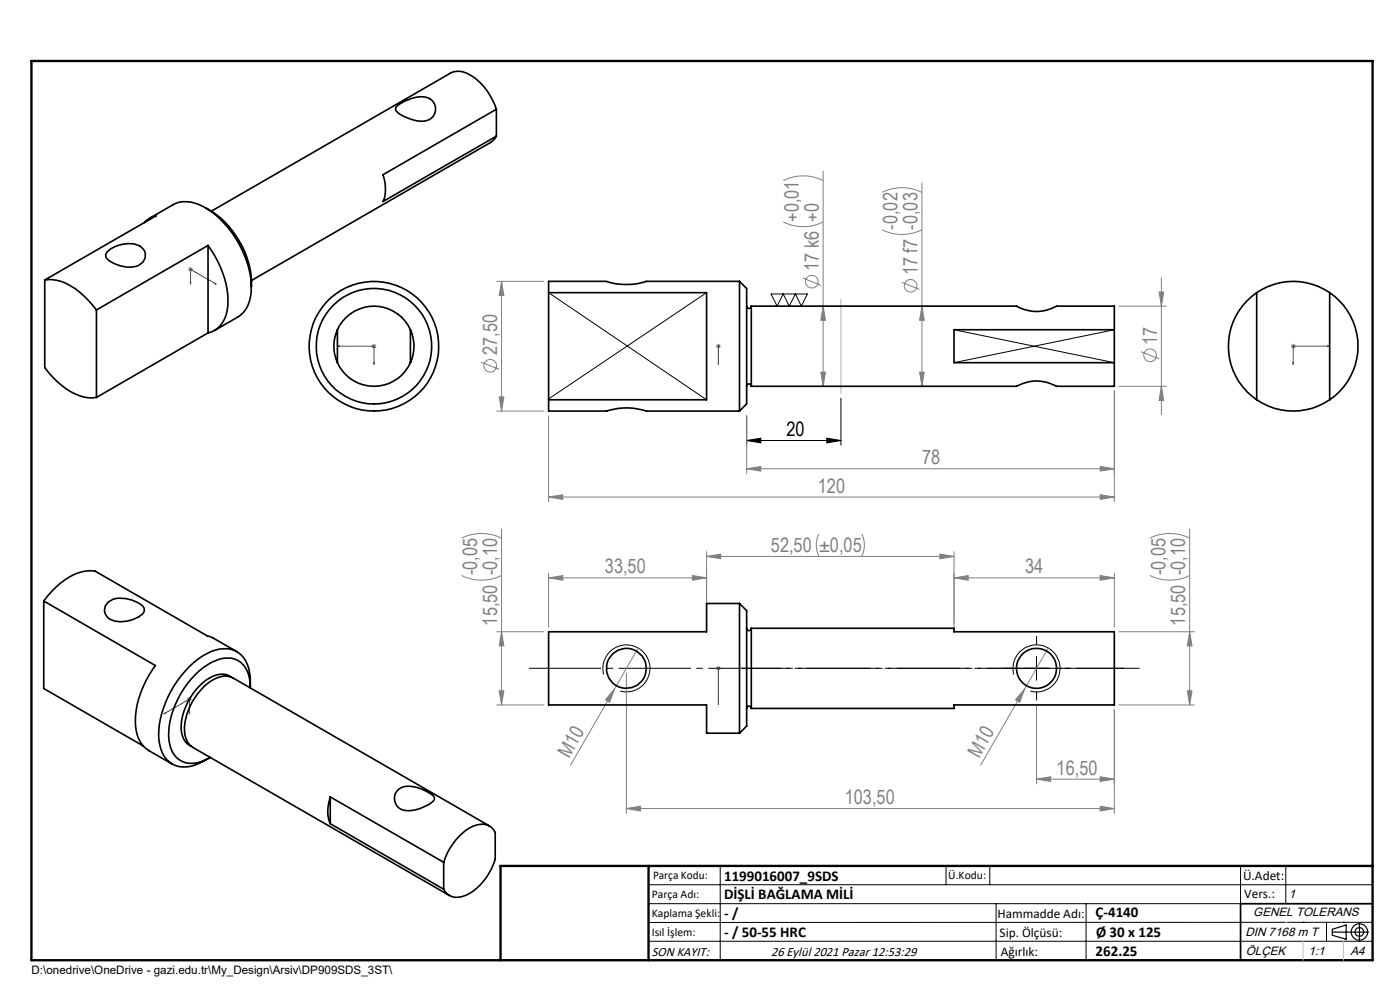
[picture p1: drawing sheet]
<svg xmlns="http://www.w3.org/2000/svg" width="297mm" height="210mm" viewBox="0 0 297 210" stroke-linecap="round" stroke-linejoin="round" font-family="sans-serif">
<g fill="none" stroke="#808080" stroke-width=".21">
<path d="M166.2 38.3a9.6 9.6 0 0 1 8.4 0M174.6 36.3v45.6M195.6 38.9v43M39.9 57.1h1M40.1 56.8l.7 .7M40.4 56.6v1.1M40.8 56.8l-.7 .7M105.4 59.7h10M106.4 59.7l.5 3h-1zM106.4 59.7v27.5M166.2 47.1a9.6 9.6 0 0 0 8.4 0M170.3 59l3.9 1.5"/>
<path d="M187.1 48.7a9.6 9.6 0 0 0 8.5 0M187.1 40.8a9.6 9.6 0 0 1 8.5 0M191.3 59.9l3.8 1.5M246.4 58.9v29M78.8 73.4h1M79 73.1l.7 .7M79.3 72.9v1M79.7 73.1l-.7 .7M102.1 76.8l3.8 1.5M151.9 73.4h1M152 73.1l.8 .7M152.4 72.9v1"/>
<path d="M152.8 73.1l-.8 .7M174.1 78.9h1l-.5 3zM174.6 64.9l.5 3h-1zM195.1 78.9h1l-.5 3zM195.6 64.9l.5 3h-1zM237.4 64.9h10M242.1 74.6l3.8 1.5M245.9 61.9h1l-.5 3zM273.9 73.4h.9M274 73.1l.7 .7M274.4 72.9v1M274.7 73.1l-.7 .7"/>
<path d="M105.4 87.2h10M105.9 84.2h1l-.5 3zM116.4 88.2v18.3M158.4 99.4l3-.5v1zM158.4 88.2v12.3M158.4 99.4h78M233.4 98.9l3 .5-3 .5zM236.4 82.9v23.6M237.4 81.9h10M246.4 81.9l.5 3h-1zM97.9 114.2a9.6 9.6 0 0 1 8.5 0M106.4 112.2v37.3"/>
<path d="M116.4 105.4l3-.5v1zM116.4 105.4h120M149.9 117v16M149.9 118h52.5M149.9 118l3-.5v1zM173.7 113.2a5.4 5.4 0 0 0 0 4.8M182.8 113.2l.2 .3a5.4 5.4 0 0 1-.2 4.5M199.4 117.5l3 .5-3 .5zM202.4 117v16M233.4 104.9l3 .5-3 .5zM243.9 114.2a9.6 9.6 0 0 1 8.5 0M252.4 112.2v37.3"/>
<path d="M97.9 122.1a9.3 9.3 0 0 0 8.5 0M105.4 134h10M106.4 134l.5 3h-1zM116.4 122.6l3-.5v1zM116.4 121.6v11.4M116.4 122.6h33.5M135.4 137.4l-5 8.7M146.9 122.1l3 .5-3 .5zM202.4 122.6l3-.5v1zM202.4 122.6h34M222.4 137.4l-14.4 24.9M233.4 122.1l3 .5-3 .5z"/>
<path d="M236.4 121.6v11.4M237.4 134h16M243.9 122.1a9.3 9.3 0 0 0 8.5 0M252.4 134l.5 3h-1zM39.7 148.3h1M39.8 147.9l.7 .8M40.2 147.8v1M40.5 147.9l-.7 .8M105.4 149.5h10M105.9 146.5h1l-.5 3zM130.4 146.1l-1.1 2.9-.9-.6zM130.4 146.1l-9.4 16.2"/>
<path d="M132.9 142.8v29.7M151.9 141.8h1M152 141.4l.8 .7M152.4 141.3v1M152.8 141.4l-.8 .7M217.4 146.1l-1.1 2.9-.9-.6zM219.9 149.5v16.8M236.4 150.5v22M237.4 149.5h16M251.9 146.5h1l-.5 3zM132.9 171.5l3-.5v1zM132.9 171.5h103.5"/>
<path d="M219.9 165.3l3-.5v1zM219.9 165.3h16.5M233.4 164.8l3 .5-3 .5zM233.4 171l3 .5-3 .5z"/>
<circle cx="172.2" cy="59.8" r="1.34"/>
<circle cx="104" cy="77.6" r="1.35"/>
<circle cx="193.2" cy="60.6" r="1.34"/>
<circle cx="244" cy="75.3" r="1.34"/>
</g>
<g fill="none" stroke="#000" stroke-width=".21">
<path d="M137.9 59.7h-.1M74.3 66.6h.1M74.3 60.6h.1M84.3 66.6h.1M84.3 60.6h.1M116.4 62.1l33.5 22.7M149.9 62.1l-33.5 22.5M163.6 62.4h7.7l-1.3 2.5-1.3-2.5-1.3 2.5-1.2-2.5-1.3 2.5zM202.4 69.9l34 7M214.9 64.9v.1M236.4 69.9l-34 7M269.3 60.6h.1"/>
<path d="M279.3 60.6h.1M74.3 80.3h.1M74.3 86.2h.1M84.3 80.3h.1M84.3 86.2h.1M158.4 93.4l3-.5v1zM158.4 88.2v6.2M158.4 93.4h20M175.4 92.9l3 .5-3 .5zM178.4 84.4v10M269.3 86.2h.1M279.3 86.2h.1"/>
<path d="M219.9 139.3v5M128.1 143.1a5 5 0 0 1 4.4-6.3 5 5 0 0 1 5.4 5.4 5 5 0 0 1-6.3 4.4M215.1 143.1a5 5 0 0 1 4.3-6.3 5 5 0 0 1 5.5 5.4 5 5 0 0 1-6.3 4.4M217.4 141.8h5M137.6 187.7h153.6M137.6 191.7h153.6M137.6 199.7h153.6M152.8 183.7v20M200.7 183.7v4M210 183.7v4M211.3 191.7v12M230.4 191.7v12"/>
<path d="M263.2 183.7v20M272.8 183.7v8M276.4 195.6h.1M281.4 195.6v4.1M285 195.6h.1M291.2 195.6l-153.6 .1"/>
</g>
<g fill="none" stroke="#000" stroke-width=".25">
<path d="M282.6 197.7h7.8M282.6 197.1l3-.9v3l-3-.8zM288.4 195.8v3.8M106.2 203.7h185"/>
<circle cx="288.4" cy="197.7" r="1.74"/>
<circle cx="288.4" cy="197.7" r=".93"/>
</g>
<g fill="none" stroke="#00f" stroke-width=".21">
<path d="M40.4 59.9l.1 .1-.1 .3zM40.4 60.3v-3.2l5.5 3.2M45.6 60.1l.3 .2-.3-.1zM71.6 73.4l.4-.1v.2zM71.6 73.4h7.7v3.9M79.2 76.9h.2l-.1 .4zM152.4 77.3v-.4v.4M152.4 73.3v.2zM152.4 73.4h.1M152.4 73.4v3.9M274.2 76.9h.2v.4zM281.7 73.3l.3 .1-.3 .1z"/>
<path d="M282 73.4h-7.6v3.9M34.7 151.4l.3-.2v.2zM34.7 151.4l5.5-3.1v3.1M40.1 151.2l.2-.1-.1 .3zM152.4 141.7v.2zM152.4 149.5v-.4v.4M152.4 141.8h.1M152.4 141.8v7.7"/>
</g>
<path d="M219.9 136.8v-1.8M214.9 141.8h-1.7M219.9 146.8v1.7M224.9 141.8h1.8" fill="none" stroke="#000" stroke-width=".21" stroke-dasharray="15.2 1.3 1.3 1.3"/>
<path d="M238.4 141.8h-81" fill="none" stroke="#000" stroke-width=".21" stroke-dasharray="15.2 1.3 1.3 1.3" stroke-dashoffset="5.2"/>
<path d="M241.7 141.8h-129.4" fill="none" stroke="#000" stroke-width=".21" stroke-dasharray="15.2 1.3 1.3 1.3" stroke-dashoffset=".1"/>
<path d="M291.2 191.7h-28v12" fill="none" stroke="#000" stroke-width=".35"/>
<path d="M6.7 12.9h284.5v190.8h-284.5zM137.6 183.7v20M291.2 183.7h-185v20" fill="none" stroke="#000" stroke-width=".5"/>
<path d="M276.4 199.7v4M285 199.7v4" fill="none" stroke="#c0c0c0" stroke-width=".21"/>
<path d="M178.4 63.5v20M179.4 64.8v.1M272.8 195.6h.1" fill="none" stroke="#c0c0c0" stroke-width=".25"/>
<path d="M175.4 92.9l3 .5-3 .5zM158.4 93.4l3-.5v1z" fill="#000"/>
<g fill="#00f">
<path d="M152.4 76.9v.4zM152.4 73.3v.2z"/>
<path d="M152.4 141.7v.2zM152.4 149.1v.4z"/>
<path d="M79.2 76.9l.1 .4 .1-.4zM71.6 73.4l.4 .1v-.2zM40.1 151.2l.1 .2 .1-.3zM34.7 151.4h.3v-.2zM40.4 59.9l.1 .1-.1 .3zM45.6 60.1l.3 .2-.3-.1zM274.2 76.9h.2v.4zM281.7 73.3l.3 .1-.3 .1z"/>
</g>
<g fill="#808080">
<path d="M130.4 146.1l-1.1 2.9-.9-.6z"/>
<path d="M217.4 146.1l-1.1 2.9-.9-.6z"/>
<path d="M233.4 104.9l3 .5-3 .5zM116.4 105.4l3-.5v1z"/>
<path d="M233.4 98.9l3 .5-3 .5zM158.4 99.4l3-.5v1z"/>
<path d="M233.4 122.1l3 .5-3 .5zM202.4 122.6l3-.5v1zM146.9 122.1l3 .5-3 .5zM116.4 122.6l3-.5v1z"/>
<path d="M132.9 171.5l3-.5v1zM233.4 171l3 .5-3 .5z"/>
<path d="M233.4 164.8l3 .5-3 .5zM219.9 165.3l3-.5v1z"/>
<path d="M105.9 84.2h1l-.5 3zM106.4 59.7l.5 3h-1z"/>
<path d="M195.6 64.9l.5 3h-1zM195.1 78.9h1l-.5 3zM174.6 64.9l.5 3h-1zM174.1 78.9h1l-.5 3zM245.9 61.9h1l-.5 3zM246.4 81.9l.5 3h-1z"/>
<path d="M252.4 134l.5 3h-1zM251.9 146.5h1l-.5 3zM106.4 134l.5 3h-1zM105.9 146.5h1l-.5 3z"/>
<path d="M149.9 118l3-.5v1zM199.4 117.5l3 .5-3 .5z"/>
</g>
<g fill="none" stroke="#000" stroke-width=".35">
<path d="M84 22.7a8.6 8.6 0 0 1 6.1-2.1 2.6 2.6 0 0 1 2.3 2.9 2.6 2.6 0 0 1-3.1 2.2 8.7 8.7 0 0 1-5.3-2.2zM105.3 23.2l-24.1 13.9a7.8 7.8 0 0 1 0 5.6l24.1-13.8M105.3 28.9l-.3 .5-.9 .8-50.8 29.3M105.3 23.2a12.3 12.3 0 0 0-7-7.9 3.6 3.6 0 0 0-2.7 .2l-50.8 29.3M105.3 23.2v5.7M9.5 59.4a9.2 9.2 0 0 1 7.4 2.6l1.8 1.7 1.8 2M9.5 59.4v18.6a14.4 14.4 0 0 0 9.2 6.4l1.8-.1M22.7 53.5a6.7 6.7 0 0 1 6.9-1.3 2.31 2.31 0 0 1 1.2 2.4 2.31 2.31 0 0 1-1.9 1.9 7.1 7.1 0 0 1-6.4-1.8l-.1-.6zM30.6 47.2a4.6 4.6 0 0 1 2.6-1.5l-23.7 13.7M31.8 46.3l4.9-2.9a7 7 0 0 1 7.4 1 21.4 21.4 0 0 1 9.2 16.8 6.7 6.7 0 0 1-2.8 6l-5 2.9M43.6 44.1a19.1 19.1 0 0 1 9.7 16.8M44.1 52.1a19.1 19.1 0 0 1 4.1 13.8 5.4 5.4 0 0 1-4.1 4.7"/>
<path d="M44.1 52.1l-23.6 13.6M44.1 52.1v18.5M128.7 59.7h-12.3v2.4M156.9 59.7h-19.8a13.9 13.9 0 0 1-8.4 0M156.9 59.7v27.5M156.9 59.7l1.5 1.5v24.5l-1.5 1.5M20.5 65.7v18.6M44.1 70.6l-23.6 13.7M71.6 76.9a8.5 8.5 0 0 0 7.7 5 8.5 8.5 0 0 0 7.8-5M71.6 69.9a8.5 8.5 0 0 1 7.7-5 8.5 8.5 0 0 1 7.8 5M71.6 69.9a8.6 8.6 0 0 0 0 7M71.6 69.9v7"/>
<path d="M87.1 69.9a8.2 8.2 0 0 1 0 7M87.1 69.9v7M116.4 62.1h33.5v22.7h-33.5M116.4 62.1v22.7M158.4 64.9a.49 .49 0 0 0 .5 .5 .49 .49 0 0 0 .5-.5M159.4 64.9v17M159.4 64.9h56.3a8.5 8.5 0 0 0 8.4 0h12.3v5M236.4 76.9v5h-12.3a8.6 8.6 0 0 0-8.4 0h-56.3M236.4 69.9h-34v7h34M236.4 69.9v7M266.6 62.1a13.7 13.7 0 0 1 15.5 0M266.6 62.1a13.8 13.8 0 0 0 0 22.7"/>
<path d="M266.6 62.1v22.7M282.1 62.1a13.8 13.8 0 0 1 0 22.7M282.1 62.1v22.7M116.4 84.8v2.4h12.3M128.7 87.2a13.5 13.5 0 0 1 8.4 0h19.8M158.4 81.9a.49 .49 0 0 1 .5-.5 .49 .49 0 0 1 .5 .5M266.6 84.8a13.7 13.7 0 0 0 15.5 0M9.3 127.5l23.6 13.7a19.1 19.1 0 0 0-4 13.8 6 6 0 0 0 2.6 4.2l5 2.9M9.3 127.5a15.4 15.4 0 0 1 8.3-6.3l1.8-.1 .8 .1 23.7 13.7 1.4 .5 5 2.8M9.3 127.5v18.5l21.1 12.2M22.9 127.7a5.6 5.6 0 0 1 6.2 .1l.5 .2a1.41 1.41 0 0 1 .6 2.3 7.5 7.5 0 0 1-5.9 1.5 2.35 2.35 0 0 1-2-1.6 2.35 2.35 0 0 1 .6-2.5zM156.9 128h-7v6h-33.5v15.5h33.5v6h7"/>
<path d="M156.9 128v27.5M156.9 128l1.5 1.5v24.5l-1.5 1.5M158.4 133.3a.49 .49 0 0 0 .5 .5 .49 .49 0 0 0 .5-.5M159.4 133.3h43v.7h34v15.5h-34v.8h-43M159.4 133.3v17M49 143.6a4 4 0 0 0-4.5 .2 12.8 12.8 0 0 0-6 11.4 3.6 3.6 0 0 0 2.1 3.1M53.1 145.8a9.9 9.9 0 0 0-1.5-6.4 5.2 5.2 0 0 0-5.9-1.5 17.5 17.5 0 0 0-9.4 8.7 17.5 17.5 0 0 0-2.4 11.4 5.3 5.3 0 0 0 7.6 4.2l3-1.4M53.1 145.9a5.9 5.9 0 0 0-3.3-6.1 7.5 7.5 0 0 0-6.7 1.8 19.4 19.4 0 0 0-7.3 14.4 5.6 5.6 0 0 0 3.6 5.8 6.9 6.9 0 0 0 5.1-1M158.4 150.3a.49 .49 0 0 1 .5-.5 .49 .49 0 0 1 .5 .5M44.6 160.6l-.1 .2M70.1 169a7.8 7.8 0 0 0 0 5.7M70.1 169l24 13.9"/>
<path d="M70.1 174.7l24 13.9M70.1 169v5.7M84.3 167.7a4.4 4.4 0 0 1 4.7-.5 5.4 5.4 0 0 1 3.2 2.1 2.5 2.5 0 0 1-1.8 1.6 7 7 0 0 1-5.1 .9 2.61 2.61 0 0 1-1-4.1zM103.9 175.2l-54.5-31.4a5 5 0 0 0-5.4 1.2 13.3 13.3 0 0 0-4.8 10.2 3.9 3.9 0 0 0 1.7 3.3l54.5 31.5M94.1 182.9a12.7 12.7 0 0 1 6.3-7.6 3.3 3.3 0 0 1 4.7 1.3v5.7a12.7 12.7 0 0 1-6.3 7.6 3.3 3.3 0 0 1-4.7-1.3M94.1 182.9v5.7"/>
<circle cx="79.3" cy="73.4" r="13.8"/>
<circle cx="79.3" cy="73.4" r="12.2"/>
<circle cx="132.9" cy="141.8" r="4.2"/>
<circle cx="219.9" cy="141.8" r="4.2"/>
</g>
<g font-size="4.2" fill="#808080">
<text x="169.5" y="47.1" transform="rotate(-90 169.5 47.1)">+0,01</text>
<text x="190.4" y="48.7" transform="rotate(-90 190.4 48.7)">-0,02</text>
<text x="173.7" y="57.5" transform="rotate(-90 173.7 57.5)">17 k6 +0</text>
<text x="194.7" y="58.4" transform="rotate(-90 194.7 58.4)">17 f7 -0,03</text>
<text x="105.5" y="75.4" transform="rotate(-90 105.5 75.4)">27,50</text>
<text x="245.5" y="73.1" transform="rotate(-90 245.5 73.1)">17</text>
<text x="195.6" y="98.5">78</text>
<text x="173.5" y="104.5">120</text>
<text x="163.5" y="117.1">52,50 ±0,05</text>
<text x="101.2" y="122" transform="rotate(-90 101.2 122)">-0,05</text>
<text x="128.3" y="121.6">33,50</text>
<text x="217.5" y="121.6">34</text>
<text x="247.2" y="122" transform="rotate(-90 247.2 122)">-0,05</text>
<text x="105.5" y="132.7" transform="rotate(-90 105.5 132.7)">15,50 -0,10</text>
<text x="251.5" y="132.7" transform="rotate(-90 251.5 132.7)">15,50 -0,10</text>
<text x="120.7" y="161" transform="rotate(-60 120.7 161)">M10</text>
<text x="207.7" y="161" transform="rotate(-60 207.7 161)">M10</text>
<text x="224.2" y="164.3">16,50</text>
<text x="179.2" y="170.6">103,50</text>
</g>
<text font-size="4.2" x="166.8" y="92.5">20</text>
<g font-size="3.2">
<text x="153.6" y="190.8">DİŞLİ BAĞLAMA MİLİ</text>
<text x="153.6" y="186.8">1199016007_9SDS</text>
<text x="153.6" y="194.8">- /</text>
<text x="232.4" y="194.5">Ç-4140</text>
<text x="153.6" y="198.8">- / 50-55 HRC</text>
<text x="232.4" y="202.8">262.25</text>
<text x="232.5" y="198.8">Ø 30 x 125</text>
</g>
<g font-size="2.8">
<text x="263.7" y="186.7">Ü.Adet:</text>
<text x="263.9" y="190.5">Vers.:</text>
<text x="211.6" y="194.8">Hammadde Adı:</text>
<text x="138.3" y="202.8">SON KAYIT:</text>
<text x="163.6" y="202.8">26 Eylül 2021 Pazar 12:53:29</text>
<text x="212.1" y="198.7">Sip. Ölçüsü:</text>
<text x="212.3" y="202.7">Ağırlık:</text>
</g>
<g font-size="2.6">
<text x="273.4" y="190.4">1</text>
<text x="265.9" y="194.4">GENEL TOLERANS</text>
<text x="264.2" y="198.5">DIN 7168 m T</text>
<text x="264.3" y="202.6">ÖLÇEK</text>
<text x="277.6" y="202.6">1:1</text>
<text x="286.5" y="202.6">A4</text>
</g>
<g font-size="2.5">
<text x="138.3" y="190.5">Parça Adı:</text>
<text x="138.5" y="186.5">Parça Kodu:</text>
<text x="201.2" y="186.5">Ü.Kodu:</text>
<text x="138.3" y="194.5">Kaplama Şekli:</text>
<text x="138.3" y="198.6">Isıl İşlem:</text>
<text x="6.7" y="206.7">D:\onedrive\OneDrive - gazi.edu.tr\My_Design\Arsiv\DP909SDS_3ST\</text>
</g>
</svg>
